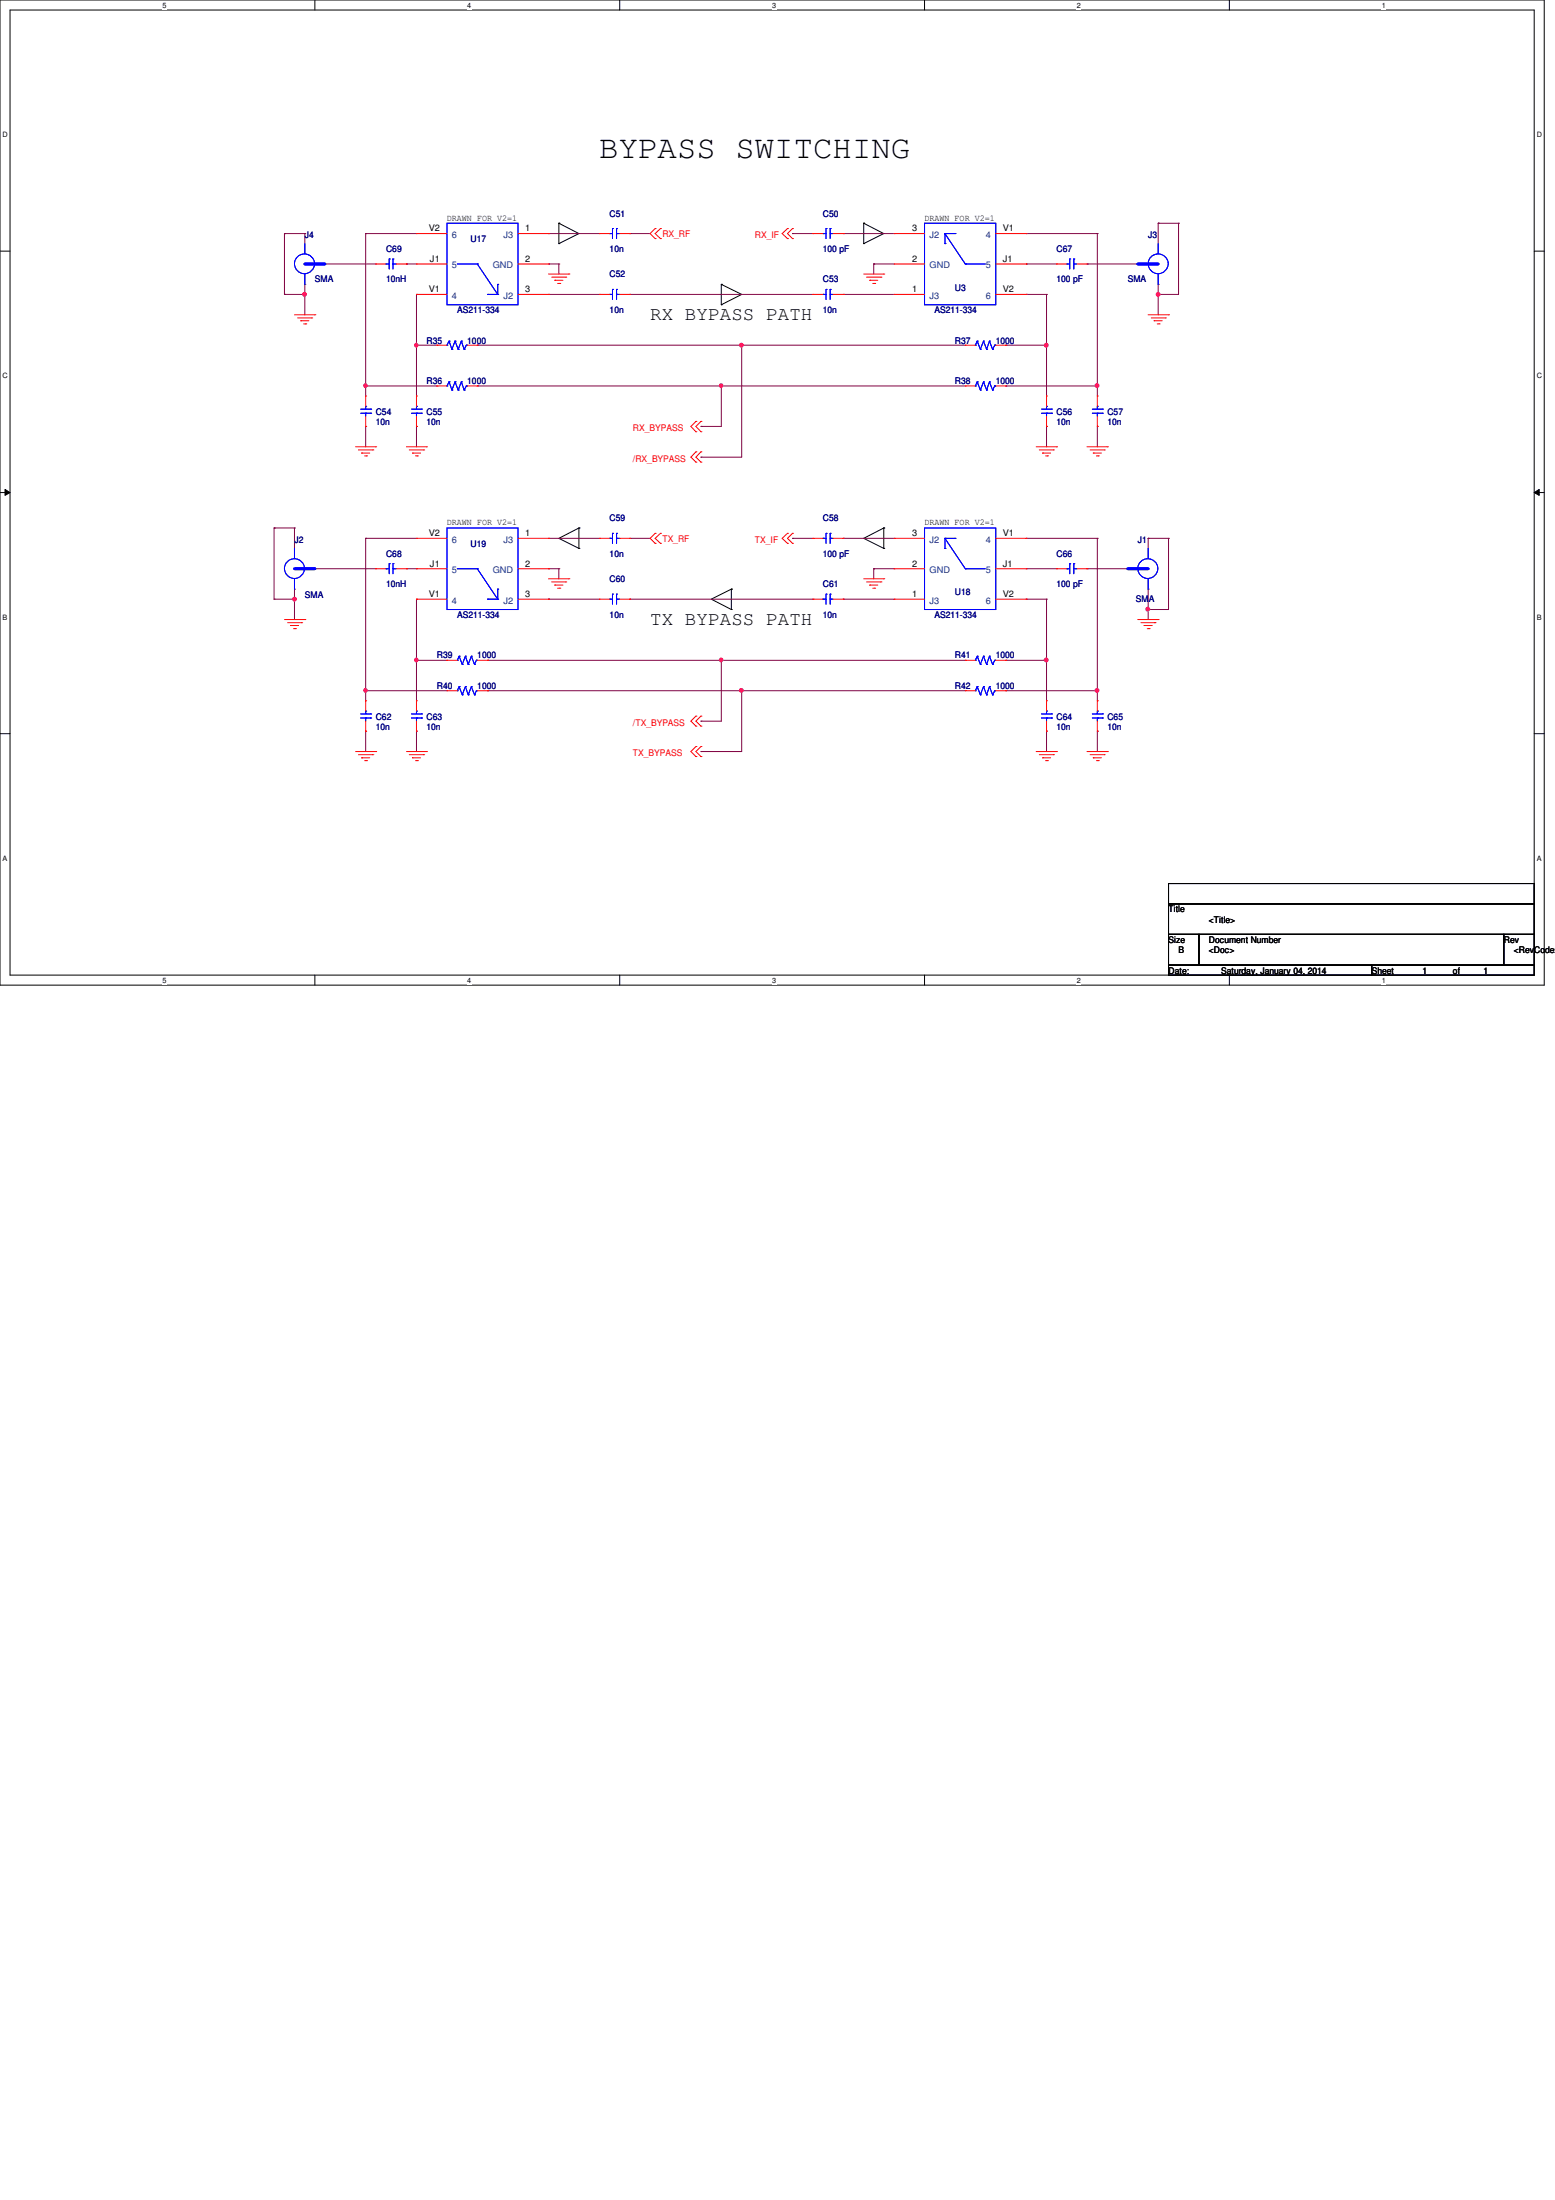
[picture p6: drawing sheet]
<svg xmlns="http://www.w3.org/2000/svg" width="210mm" height="297mm" viewBox="0 0 210 297" stroke-linecap="round" stroke-linejoin="round" font-family="sans-serif">
<path d="M0 0h208.4v133h-208.4zM1.4 1.4h205.7v130.3h-205.7z" fill="none" stroke="#000" stroke-width=".13"/>
<g fill="#fff">
<path d="M21.9 .1h.6v1.1h-.6z"/>
<path d="M21.9 131.8h.6v1.1h-.6z"/>
</g>
<path d="M42.5 0v1.4M42.5 131.7v1.3" fill="none" stroke="#000" stroke-width=".13"/>
<g fill="#fff">
<path d="M63.1 .1h.5v1.1h-.5z"/>
<path d="M63.1 131.8h.5v1.1h-.5z"/>
</g>
<path d="M83.7 0v1.4M83.7 131.7v1.3" fill="none" stroke="#000" stroke-width=".13"/>
<g fill="#fff">
<path d="M104.2 .1h.6v1.1h-.6z"/>
<path d="M104.2 131.8h.6v1.1h-.6z"/>
</g>
<path d="M124.8 0v1.4M124.8 131.7v1.3" fill="none" stroke="#000" stroke-width=".13"/>
<g fill="#fff">
<path d="M145.4 .1h.5v1.1h-.5z"/>
<path d="M145.4 131.8h.5v1.1h-.5z"/>
</g>
<path d="M165.9 0v1.4M165.9 131.7v1.3" fill="none" stroke="#000" stroke-width=".13"/>
<g fill="#fff">
<path d="M186.5 .1h.6v1.1h-.6z"/>
<path d="M186.5 131.8h.6v1.1h-.6z"/>
<path d="M.3 17.6h.8v1.1h-.8z"/>
<path d="M207.4 17.6h.8v1.1h-.8z"/>
<path d="M.3 50.2h.8v1.1h-.8z"/>
<path d="M207.4 50.2h.8v1.1h-.8z"/>
</g>
<path d="M0 33.9h1.4M207.1 33.9h1.3" fill="none" stroke="#000" stroke-width=".13"/>
<g fill="#fff">
<path d="M.3 82.8h.7v1.1h-.7z"/>
<path d="M207.4 82.8h.7v1.1h-.7z"/>
</g>
<path d="M0 66.5h1.4M.7 66.1l.7 .4-.7 .4zM207.1 66.5l.7-.4v.8zM207.1 66.5h1.3" fill="none" stroke="#000" stroke-width=".13"/>
<path d="M.7 66.1l.7 .4-.7 .4zM207.1 66.5l.7-.4v.8z" fill="#000"/>
<g fill="#fff">
<path d="M.3 115.3h.7v1.1h-.7z"/>
<path d="M207.4 115.3h.7v1.1h-.7z"/>
</g>
<g fill="none" stroke="#000" stroke-width=".13">
<path d="M75.4 30.1h.1M75.4 32.9h.1M75.4 30.1l2.7 1.4-2.7 1.4M75.4 30.1v2.8M97.4 38.4h.1M97.4 38.4l2.7 1.4-2.7 1.3M97.4 38.4v2.7M116.6 30.1h.1M116.6 32.9h.1M116.6 30.1l2.7 1.4-2.7 1.4M116.6 30.1v2.8M97.4 41.1h.1"/>
<path d="M78.1 71.3h.1M78.1 74h.1M78.1 71.3l-2.7 1.4 2.7 1.3M78.1 71.3v2.7M98.7 79.5h.1M98.7 79.5l-2.7 1.4 2.7 1.4M98.7 79.5v2.8M119.3 71.3h.1M119.3 74h.1M119.3 71.3l-2.7 1.4 2.7 1.3M119.3 71.3v2.7M0 99.1h1.4"/>
<path d="M98.7 82.3h.1M207.1 99.1h1.3"/>
</g>
<g fill="none" stroke="#800040" stroke-width=".13">
<path d="M74 31.5h.1M74 39.8h.1M74 35.6h.1M74 31.5h6.9M74 39.8h6.9M74 35.6h1.4M75.4 35.6h.1M75.4 35.6v1.4M85 39.8h.1M85 31.5h.1M85 31.5h2.8M85 39.8h24.7"/>
<path d="M107 31.5h.1M107 31.5h2.7M113.8 31.5h.1M113.8 39.8h.1M113.8 31.5h6.9M113.8 39.8h6.9M117.9 35.6h.1M117.9 35.6h2.8M117.9 35.6v1.4M49.4 57.6h.1M49.4 52.1h.1M49.4 52.1v1.4"/>
<path d="M49.4 57.6v2.7M56.2 57.6h.1M56.2 57.6v2.7"/>
</g>
<path d="M49.2 51.9l.1-.1 .2 .1v.3l-.2 .1-.1-.1z" fill-rule="evenodd" fill="#f0f"/>
<path d="M49.2 51.9l.1-.1 .2 .1v.3l-.2 .1-.1-.1z" fill="none" stroke="#f0f" stroke-width=".13"/>
<path d="M49.4 31.5h.1M49.4 31.5h6.8M141.3 46.6h.1M141.3 46.6v6.9" fill="none" stroke="#800040" stroke-width=".13"/>
<circle cx="141.2" cy="46.6" r=".26" fill="#f0f"/>
<circle cx="141.2" cy="46.6" r=".26" fill="none" stroke="#f0f" stroke-width=".13"/>
<path d="M135.8 46.6h.1M135.8 52.1h.1M135.8 46.6h5.5M135.8 52.1h12.3M141.3 57.6h.1M141.3 57.6v2.7M148.1 52.1h.1M148.1 57.6h.1M148.1 52.1v1.4M148.1 57.6v2.7" fill="none" stroke="#800040" stroke-width=".13"/>
<circle cx="148.1" cy="52.1" r=".26" fill="#f0f"/>
<circle cx="148.1" cy="52.1" r=".26" fill="none" stroke="#f0f" stroke-width=".13"/>
<g fill="none" stroke="#800040" stroke-width=".13">
<path d="M138.5 39.8h.1M138.5 31.5h.1M138.5 39.8h2.8M138.5 31.5h9.6M141.3 39.8h.1M141.3 39.8v6.8M148.1 31.5h.1M148.1 31.5v20.6M74 72.7h.1M74 76.8h.1M74 72.7h6.9M74 76.8h1.4"/>
<path d="M75.4 76.8h.1M75.4 76.8v1.3M85 72.7h.1M85 72.7h2.8M107 72.7h.1M107 72.7h2.7M113.8 72.7h.1M113.8 72.7h6.9M117.9 76.8h.1M117.9 76.8h2.8M117.9 76.8v1.3M49.4 98.7h.1"/>
<path d="M49.4 98.7v2.8M56.2 98.7h.1M56.2 89.2h.1M56.2 89.2v5.4M56.2 98.7v2.8M74 80.9h.1M74 80.9h6.9M85 80.9h.1M85 80.9h24.7M113.8 80.9h.1M113.8 80.9h6.9"/>
</g>
<path d="M56 88.9h.2l.2 .1v.3l-.2 .1-.2-.1z" fill-rule="evenodd" fill="#f0f"/>
<path d="M56 88.9h.2l.2 .1v.3l-.2 .1-.2-.1z" fill="none" stroke="#f0f" stroke-width=".13"/>
<path d="M49.4 93.3h.1M49.4 93.3v1.3" fill="none" stroke="#800040" stroke-width=".13"/>
<path d="M49.2 93h.1l.2 .1v.3l-.2 .1-.1-.1z" fill-rule="evenodd" fill="#f0f"/>
<path d="M49.2 93h.1l.2 .1v.3l-.2 .1-.1-.1z" fill="none" stroke="#f0f" stroke-width=".13"/>
<path d="M49.4 72.7h.1M49.4 72.7h6.8M141.3 89.2h.1M141.3 89.2v5.4" fill="none" stroke="#800040" stroke-width=".13"/>
<circle cx="141.2" cy="89.1" r=".26" fill="#f0f"/>
<circle cx="141.2" cy="89.1" r=".26" fill="none" stroke="#f0f" stroke-width=".13"/>
<path d="M135.8 89.2h.1M135.8 93.3h.1M135.8 89.2h5.5M135.8 93.3h12.3M141.3 98.7h.1M141.3 98.7v2.8M148.1 93.3h.1M148.1 98.7h.1M148.1 93.3v1.3M148.1 98.7v2.8" fill="none" stroke="#800040" stroke-width=".13"/>
<circle cx="148.1" cy="93.2" r=".26" fill="#f0f"/>
<circle cx="148.1" cy="93.2" r=".26" fill="none" stroke="#f0f" stroke-width=".13"/>
<path d="M138.5 72.7h.1M138.5 72.7h9.6M146.7 76.8h.1M146.7 76.8h5.5M148.1 72.7h.1M148.1 72.7v20.6M138.5 80.9h.1M138.5 80.9h2.8M141.3 80.9h.1M141.3 80.9v8.3M155 82.3h.1M155 82.3v1.4" fill="none" stroke="#800040" stroke-width=".13"/>
<circle cx="154.9" cy="82.3" r=".26" fill="#f0f"/>
<circle cx="154.9" cy="82.3" r=".26" fill="none" stroke="#f0f" stroke-width=".13"/>
<g fill="none" stroke="#800040" stroke-width=".13">
<path d="M146.7 35.6h.1M146.7 35.6h6.9M156.3 39.8h.1M156.3 30.1h.1M156.3 30.1v2.8M156.3 39.8v2.7M156.3 30.1h2.8M159.1 30.1h.1M159.1 30.1v9.7h-2.8M155 72.7h.1M155 72.7h2.7M155 72.7v1.3"/>
<path d="M157.7 72.7h.1M157.7 72.7v9.6h-2.7M155 82.3h.1"/>
</g>
<circle cx="156.3" cy="39.8" r=".26" fill="#f0f"/>
<circle cx="156.3" cy="39.8" r=".26" fill="none" stroke="#f0f" stroke-width=".13"/>
<path d="M156.3 38.4h.1M156.3 38.4v1.4M42.5 76.8h.1M42.5 76.8h8.2M54.9 76.8h.1M54.9 76.8h1.3M39.8 80.9h.1M39.8 80.9v2.8" fill="none" stroke="#800040" stroke-width=".13"/>
<circle cx="39.7" cy="80.9" r=".26" fill="#f0f"/>
<circle cx="39.7" cy="80.9" r=".26" fill="none" stroke="#f0f" stroke-width=".13"/>
<g fill="none" stroke="#800040" stroke-width=".13">
<path d="M41.1 35.6h.1M41.1 39.8h.1M41.1 35.6h9.6M41.1 39.8v2.7M54.9 35.6h.1M54.9 35.6h1.3M37 71.3h.1M37 71.3h2.8M37 71.3v9.6M39.8 71.3h.1M39.8 71.3v2.7M37 80.9h.1"/>
<path d="M37 80.9h2.8"/>
</g>
<circle cx="41.1" cy="39.8" r=".26" fill="#f0f"/>
<circle cx="41.1" cy="39.8" r=".26" fill="none" stroke="#f0f" stroke-width=".13"/>
<g fill="none" stroke="#800040" stroke-width=".13">
<path d="M38.4 31.5h.1M38.4 39.8h.1M38.4 31.5h2.7M38.4 31.5v8.3M41.1 31.5h.1M41.1 38.4h.1M41.1 31.5v1.4M41.1 38.4v1.4h-2.7M56.2 39.8h.1M56.2 39.8v13.7M138.5 35.6h.1M138.5 35.6h4.1"/>
<path d="M56.2 46.6h.1M56.2 46.6h2.8M138.5 76.8h.1M138.5 76.8h4.1"/>
</g>
<path d="M56 46.4h.2l.2 .1v.3l-.2 .1-.2-.1z" fill-rule="evenodd" fill="#f0f"/>
<path d="M56 46.4h.2l.2 .1v.3l-.2 .1-.2-.1z" fill="none" stroke="#f0f" stroke-width=".13"/>
<path d="M100.1 46.6h.1M100.1 46.6h30.2" fill="none" stroke="#800040" stroke-width=".13"/>
<circle cx="100.1" cy="46.6" r=".26" fill="#f0f"/>
<circle cx="100.1" cy="46.6" r=".26" fill="none" stroke="#f0f" stroke-width=".13"/>
<path d="M97.4 52.1h.1M97.4 52.1h32.9" fill="none" stroke="#800040" stroke-width=".13"/>
<path d="M97.2 51.9l.1-.1 .2 .1v.3l-.2 .1-.1-.1z" fill-rule="evenodd" fill="#f0f"/>
<path d="M97.2 51.9l.1-.1 .2 .1v.3l-.2 .1-.1-.1z" fill="none" stroke="#f0f" stroke-width=".13"/>
<g fill="none" stroke="#800040" stroke-width=".13">
<path d="M49.4 31.5h.1M49.4 31.5v20.6M49.4 52.1h.1M49.4 52.1h9.6M49.4 72.7h.1M49.4 72.7v20.6M49.4 93.3h.1M49.4 93.3h10.9M56.2 89.2h.1M56.2 80.9h.1M56.2 89.2h4.1M56.2 80.9v8.3"/>
<path d="M97.4 89.2h.1M97.4 89.2h32.9"/>
</g>
<path d="M97.2 88.9h.1l.2 .1v.3l-.2 .1-.1-.1z" fill-rule="evenodd" fill="#f0f"/>
<path d="M97.2 88.9h.1l.2 .1v.3l-.2 .1-.1-.1z" fill="none" stroke="#f0f" stroke-width=".13"/>
<path d="M100.1 93.3h.1M100.1 93.3h30.2" fill="none" stroke="#800040" stroke-width=".13"/>
<circle cx="100.1" cy="93.2" r=".26" fill="#f0f"/>
<circle cx="100.1" cy="93.2" r=".26" fill="none" stroke="#f0f" stroke-width=".13"/>
<g fill="none" stroke="#800040" stroke-width=".13">
<path d="M64.4 52.1h.1M64.4 46.6h.1M64.4 52.1h33M64.4 46.6h35.7M94.6 57.6h.1M97.4 52.1h.1M97.4 52.1v5.5h-2.8M100.1 46.6h.1M100.1 46.6v15.1h-5.5M39.8 79.5h.1M39.8 79.5v1.4M94.6 61.7h.1"/>
<path d="M155 79.5h.1M155 79.5v2.8M65.8 89.2h.1M65.8 93.3h.1M65.8 89.2h31.6M65.8 93.3h34.3M94.6 97.4h.1M97.4 89.2h.1M97.4 89.2v8.2h-2.8M100.1 93.3h.1M100.1 93.3v8.2h-5.5M94.6 101.5h.1"/>
</g>
<g fill="none" stroke="#f00" stroke-width=".13">
<path d="M50.7 35.6h.1M50.7 35.6h1.4M53.5 35.6h1.4M54.9 35.6h.1M56.2 39.8h.1M56.2 35.6h.1M56.2 31.5h.1M56.2 31.5h4.1M56.2 35.6h4.1M56.2 39.8h4.1M69.9 31.5h4.1M69.9 35.6h4.1"/>
<path d="M69.9 39.8h4.1M74 31.5h.1M74 35.6h.1M74 39.8h.1M74 37h2.8M74.5 37.4h1.9M74.9 37.8h.1M74.9 37.8h1.1M75.3 38.3h.3M75.6 38.3h.1M76.4 37.4h.1M76.8 37h.1"/>
<path d="M80.9 31.5h.1M80.9 39.8h.1M80.9 31.5h1.4M80.9 39.8h1.4M83.7 31.5h1.3M83.7 39.8h1.3M85 31.5h.1M85 39.8h.1M88.4 30.9h.1M88.4 32.2h.1M88.4 30.9l-.6 .6 .6 .7M89.2 32.2h.1"/>
<path d="M89.2 30.9h.1M89.2 30.9l-.8 .6 .8 .7M106.3 30.9h.1M106.3 32.2h.1M106.3 30.9l-.7 .6 .7 .7M107 30.9h.1M107 32.2h.1M107 30.9l-.7 .6 .7 .7M109.7 31.5h.1M109.7 39.8h.1M109.7 31.5h1.4M109.7 39.8h1.4"/>
<path d="M112.4 31.5h1.4M112.4 39.8h1.4M113.8 31.5h.1M113.8 39.8h.1M116.6 37h2.7M117 37.4h1.9M117.4 37.8h.1M117.4 37.8h1.1M117.8 38.3h.3M118.1 38.3h.1M118.9 37.4h.1M119.3 37h.1"/>
<path d="M120.7 39.8h.1M120.7 35.6h.1M120.7 31.5h.1M120.7 31.5h4.1M120.7 35.6h4.1M120.7 39.8h4.1M134.4 31.5h4.1M134.4 35.6h4.1M134.4 39.8h4.1M138.5 31.5h.1M138.5 35.6h.1M138.5 39.8h.1"/>
<path d="M142.6 35.6h.1M142.6 35.6h1.4M145.4 35.6h1.3M146.7 35.6h.1M39.8 42.5h2.7M40.2 42.9h1.9M40.6 43.3h.1M40.6 43.3h1.1M41 43.7h.3M41.3 43.7h.1M42.1 42.9h.1M42.5 42.5h.1"/>
<path d="M49.4 57.6h.1M49.4 53.5h.1M49.4 53.5v1.4M49.4 56.2v1.4M56.2 57.6h.1M56.2 53.5h.1M56.2 53.5v1.4M56.2 56.2v1.4M59 46.6h.1M59 52.1h.1M59 46.6h1.3M59 52.1h1.3"/>
<path d="M63.1 46.6h1.3M63.1 52.1h1.3M64.4 46.6h.1M64.4 52.1h.1M93.9 56.9h.1M93.9 58.3h.1M93.9 56.9l-.6 .7 .6 .7M94.6 56.9h.1M94.6 58.3h.1M94.6 56.9l-.7 .7 .7 .7M130.3 46.6h.1M130.3 52.1h.1"/>
<path d="M130.3 46.6h1.4M130.3 52.1h1.4M134.4 46.6h1.4M134.4 52.1h1.4M135.8 46.6h.1M135.8 52.1h.1M141.3 57.6h.1M141.3 53.5h.1M141.3 53.5v1.4M141.3 56.2v1.4M148.1 57.6h.1M148.1 53.5h.1"/>
<path d="M148.1 53.5v1.4M148.1 56.2v1.4M155 42.5h2.7M155.4 42.9h1.9M155.8 43.3h.1M155.8 43.3h1.1M156.2 43.7h.3M156.5 43.7h.1M157.3 42.9h.1M157.7 42.5h.1M48 60.3h2.7M48.4 60.7h1.9"/>
<path d="M48.8 61.2h.1M48.8 61.2h1.1M49.2 61.6h.3M49.5 61.6h.1M50.3 60.7h.1M50.7 60.3h.1M50.7 76.8h.1M50.7 76.8h1.4M53.5 76.8h1.4M54.9 76.8h.1M54.9 60.3h2.7M55.2 60.7h2"/>
<path d="M55.7 61.2h.1M55.7 61.2h1.1M56.1 61.6h.2M56.2 76.8h.1M56.2 72.7h.1M56.2 72.7h4.1M56.2 76.8h4.1M56.3 61.6h.1M57.2 60.7h.1M57.6 60.3h.1M69.9 72.7h4.1M69.9 76.8h4.1"/>
<path d="M74 72.7h.1M74 76.8h.1M74 78.1h2.8M74.5 78.6h1.9M74.9 79h.1M74.9 79h1.1M75.3 79.4h.3M75.6 79.4h.1M76.4 78.6h.1M76.8 78.1h.1M80.9 72.7h.1M80.9 72.7h1.4"/>
<path d="M83.7 72.7h1.3M85 72.7h.1M88.4 72h.1M88.4 73.4h.1M88.4 72l-.6 .7 .6 .7M89.2 73.4h.1M89.2 72h.1M89.2 72l-.8 .7 .8 .7M93.9 61h.1M93.9 62.4h.1M93.9 61l-.6 .7 .6 .7M94.6 61h.1"/>
<path d="M94.6 62.4h.1M94.6 61l-.7 .7 .7 .7M106.3 72h.1M106.3 73.4h.1M106.3 72l-.7 .7 .7 .7M107 72h.1M107 73.4h.1M107 72l-.7 .7 .7 .7M109.7 72.7h.1M109.7 72.7h1.4M112.4 72.7h1.4M113.8 72.7h.1"/>
<path d="M116.6 78.1h2.7M117 78.6h1.9M117.4 79h.1M117.4 79h1.1M117.8 79.4h.3M118.1 79.4h.1M118.9 78.6h.1M119.3 78.1h.1M120.7 76.8h.1M120.7 72.7h.1M120.7 72.7h4.1M120.7 76.8h4.1"/>
<path d="M134.4 72.7h4.1M134.4 76.8h4.1M138.5 72.7h.1M138.5 76.8h.1M139.9 60.3h2.7M140.3 60.7h1.9M140.7 61.2h.1M140.7 61.2h1.1M141.1 61.6h.3M141.4 61.6h.1M142.2 60.7h.1M142.6 60.3h.1"/>
<path d="M142.6 76.8h.1M142.6 76.8h1.4M145.4 76.8h1.3M146.7 76.8h.1M146.7 60.3h2.8M147.2 60.7h1.9M147.6 61.2h.1M147.6 61.2h1.1M148 61.6h.3M148.3 61.6h.1M149.1 60.7h.1M149.5 60.3h.1"/>
<path d="M38.4 83.7h2.7M38.8 84.1h1.9M39.2 84.5h.1M39.2 84.5h1.1M39.6 84.9h.3M39.9 84.9h.1M40.7 84.1h.1M41.1 83.7h.1M49.4 98.7h.1M49.4 94.6h.1M49.4 94.6v1.4M49.4 97.4v1.3"/>
<path d="M56.2 98.7h.1M56.2 94.6h.1M56.2 80.9h.1M56.2 80.9h4.1M56.2 94.6v1.4M56.2 97.4v1.3M60.3 89.2h.1M60.3 93.3h.1M60.3 89.2h1.4M60.3 93.3h1.4M64.4 89.2h1.4M64.4 93.3h1.4"/>
<path d="M65.8 89.2h.1M65.8 93.3h.1M69.9 80.9h4.1M74 80.9h.1M80.9 80.9h.1M80.9 80.9h1.4M83.7 80.9h1.3M85 80.9h.1M93.9 96.7h.1M93.9 98h.1M93.9 96.7l-.6 .7 .6 .6M94.6 96.7h.1"/>
<path d="M94.6 98h.1M94.6 96.7l-.7 .7 .7 .6M109.7 80.9h.1M109.7 80.9h1.4M112.4 80.9h1.4M113.8 80.9h.1M120.7 80.9h.1M120.7 80.9h4.1M130.3 89.2h.1M130.3 93.3h.1M130.3 89.2h1.4M130.3 93.3h1.4"/>
<path d="M134.4 89.2h1.4M134.4 80.9h4.1M134.4 93.3h1.4M135.8 89.2h.1M135.8 93.3h.1M138.5 80.9h.1M141.3 98.7h.1M141.3 94.6h.1M141.3 94.6v1.4M141.3 97.4v1.3M148.1 98.7h.1M148.1 94.6h.1"/>
<path d="M148.1 94.6v1.4M148.1 97.4v1.3M153.6 83.7h2.7M154 84.1h1.9M154.4 84.5h.1M154.4 84.5h1.1M154.9 84.9h.2M155.1 84.9h.1M155.9 84.1h.1M156.3 83.7h.1M48 101.5h2.7M48.4 101.9h1.9"/>
<path d="M48.8 102.3h.1M48.8 102.3h1.1M49.2 102.7h.3M49.5 102.7h.1M50.3 101.9h.1M50.7 101.5h.1M54.9 101.5h2.7M55.2 101.9h2M55.7 102.3h.1M55.7 102.3h1.1M56.1 102.7h.2M56.3 102.7h.1"/>
<path d="M57.2 101.9h.1M57.6 101.5h.1M93.9 100.8h.1M93.9 102.2h.1M93.9 100.8l-.6 .7 .6 .7M94.6 100.8h.1M94.6 102.2h.1M94.6 100.8l-.7 .7 .7 .7M139.9 101.5h2.7M140.3 101.9h1.9M140.7 102.3h.1M140.7 102.3h1.1"/>
<path d="M141.1 102.7h.3M141.4 102.7h.1M142.2 101.9h.1M142.6 101.5h.1M146.7 101.5h2.8M147.2 101.9h1.9M147.6 102.3h.1M147.6 102.3h1.1M148 102.7h.3M148.3 102.7h.1M149.1 101.9h.1M149.5 101.5h.1"/>
</g>
<path d="M157.7 119.3h49.4v2.7h-49.4zM157.7 122h49.4v4.2h-49.4zM157.7 126.2h4.1v4.1h-4.1zM157.7 130.3h27.5v1.4h-27.5zM161.8 126.2h41.2v4.1h-41.2zM185.2 130.3h21.9v1.4h-21.9zM203 126.2h4.1v4.1h-4.1z" fill="none" stroke="#000" stroke-width=".13"/>
<g fill="none" stroke="#00f" stroke-width=".13">
<path d="M41.1 32.9v1.4M41.1 37v1.4M52.1 35.6h.1M52.1 35.6h.4M52.5 35h.1M52.5 35v1.3M53 35h.1M53 35.6h.1M53 35.6h.5M53 35v1.3M60.3 30.1h9.6v11h-9.6zM61.7 35.6h2.7"/>
<path d="M64.4 35.6h.1M64.4 35.6l2.8 4.2M65.8 39.8h.1M65.8 39.8h1.4M67.2 39.8h.1M67.2 38.4h.1M67.2 38.4v1.4M82.3 31.5h.1M82.3 39.8h.1M82.3 31.5h.4M82.3 39.8h.4M82.7 30.9h.1"/>
<path d="M82.7 39.1h.1M82.7 30.9v1.3M82.7 39.1v1.3M83.2 30.9h.1M83.2 31.5h.1M83.2 39.1h.1M83.2 39.8h.1M83.2 30.9v1.3M83.2 39.1v1.3M83.2 31.5h.5M83.2 39.8h.5M111.1 31.5h.1"/>
<path d="M111.1 39.8h.1M111.1 31.5h.4M111.1 39.8h.4M111.5 30.9h.1M111.5 39.1h.1M111.5 30.9v1.3M111.5 39.1v1.3M112.1 30.9h.1M112.1 31.5h.1M112.1 39.1h.1M112.1 39.8h.1M112.1 31.5h.3"/>
<path d="M112.1 30.9v1.3M112.1 39.1v1.3M112.1 39.8h.3M124.8 30.1h9.6v11h-9.6zM127.6 31.5h.1M127.6 32.9h.1M127.6 31.5h1.3M127.6 31.5l2.7 4.1M127.6 31.5v1.4M128.9 31.5h.1M130.3 35.6h.1M130.3 35.6h2.7"/>
<path d="M144 35.6h.1M144 35.6h.4M144.4 35h.1M144.4 35v1.3M144.9 35h.1M144.9 35.6h.1M144.9 35v1.3M144.9 35.6h.5M156.3 32.9v1.4M156.3 37v1.4M48.7 55.8h1.3M48.7 55.2h1.3"/>
<path d="M49.4 54.9h.1M49.4 55.8h.1M49.4 54.9v.3M49.4 55.8v.4M50 55.8h.1M50 55.2h.1M55.5 55.8h1.4M55.5 55.2h1.4M56.2 54.9h.1M56.2 55.8h.1M56.2 54.9v.3M56.2 55.8v.4"/>
<path d="M56.9 55.8h.1M56.9 55.2h.1M60.3 46.6h.1M60.3 52.1h.1M60.6 46.1h.1M60.6 51.6h.1M60.6 46.1l.4 1.1M60.6 46.1l-.3 .5M60.6 51.6l.4 1.1M60.6 51.6l-.3 .5M61 47.2h.1M61 52.7h.1"/>
<path d="M61.4 46.1h.1M61.4 51.6h.1M61.4 46.1l.4 1.1M61.4 46.1l-.4 1.1M61.4 51.6l.4 1.1M61.4 51.6l-.4 1.1M61.8 47.2h.1M61.8 52.7h.1M62.3 46.1h.1M62.3 51.6h.1M62.3 46.1l.4 1.1M62.3 46.1l-.5 1.1"/>
<path d="M62.3 51.6l.4 1.1M62.3 51.6l-.5 1.1M62.7 47.2h.1M62.7 52.7h.1M62.9 46.6h.1M62.9 52.1h.1M62.9 46.6h.2M62.9 46.6l-.2 .6M62.9 52.1h.2M62.9 52.1l-.2 .6M131.7 46.6h.1M131.7 52.1h.1"/>
<path d="M131.9 46.1h.1M131.9 51.6h.1M131.9 46.1l.4 1.1M131.9 46.1l-.2 .5M131.9 51.6l.4 1.1M131.9 51.6l-.2 .5M132.3 47.2h.1M132.3 52.7h.1M132.8 46.1h.1M132.8 51.6h.1M132.8 46.1l.4 1.1M132.8 46.1l-.5 1.1"/>
<path d="M132.8 51.6l.4 1.1M132.8 51.6l-.5 1.1M133.2 47.2h.1M133.2 52.7h.1M133.6 46.1h.1M133.6 51.6h.1M133.6 46.1l.4 1.1M133.6 46.1l-.4 1.1M133.6 51.6l.4 1.1M133.6 51.6l-.4 1.1M134 47.2h.1M134 52.7h.1"/>
<path d="M134.3 46.6h.1M134.3 52.1h.1M134.3 46.6l-.3 .6M134.3 52.1l-.3 .6M140.6 55.8h1.3M140.6 55.2h1.3M141.3 54.9h.1M141.3 55.8h.1M141.3 54.9v.3M141.3 55.8v.4M141.9 55.8h.1M141.9 55.2h.1"/>
<path d="M147.4 55.8h1.4M147.4 55.2h1.4M148.1 54.9h.1M148.1 55.8h.1M148.1 54.9v.3M148.1 55.8v.4M148.8 55.8h.1M148.8 55.2h.1M39.8 74v1.4M39.8 78.1v1.4M52.1 76.8h.1M52.1 76.8h.4"/>
<path d="M52.5 76.1h.1M52.5 76.1v1.4M53 76.1h.1M53 76.8h.1M53 76.8h.5M53 76.1v1.4M60.3 71.3h9.6v11h-9.6zM61.7 76.8h2.7M64.4 76.8h.1M64.4 76.8l2.8 4.1M67.2 79.5h.1M67.2 79.5v1.4"/>
<path d="M82.3 72.7h.1M82.3 72.7h.4M82.7 72h.1M82.7 72v1.4M83.2 72h.1M83.2 72.7h.1M83.2 72v1.4M83.2 72.7h.5M111.1 72.7h.1M111.1 72.7h.4M111.5 72h.1M111.5 72v1.4"/>
<path d="M112.1 72h.1M112.1 72.7h.1M112.1 72.7h.3M112.1 72v1.4M124.8 71.3h9.6v11h-9.6zM127.6 72.7h.1M127.6 74h.1M127.6 72.7h1.3M127.6 72.7v1.3M127.6 72.7l2.7 4.1M128.9 72.7h.1M130.3 76.8h.1"/>
<path d="M130.3 76.8h2.7M144 76.8h.1M144 76.8h.4M144.4 76.1h.1M144.4 76.1v1.4M144.9 76.1h.1M144.9 76.8h.1M144.9 76.1v1.4M144.9 76.8h.5M155 74v1.4M155 78.1v1.4M48.7 96.9h1.3"/>
<path d="M48.7 96.4h1.3M49.4 96h.1M49.4 96.9h.1M49.4 96v.4M49.4 96.9v.5M50 96.9h.1M50 96.4h.1M55.5 96.9h1.4M55.5 96.4h1.4M56.2 96h.1M56.2 96.9h.1M56.2 96v.4"/>
<path d="M56.2 96.9v.5M56.9 96.9h.1M56.9 96.4h.1M61.7 89.2h.1M61.7 93.3h.1M62 88.6h.1M62 92.7h.1M62 88.6l.4 1.1M62 88.6l-.3 .6M62 92.7l.4 1.1M62 92.7l-.3 .6M62.4 89.7h.1"/>
<path d="M62.4 93.8h.1M62.8 88.6h.1M62.8 92.7h.1M62.8 88.6l.4 1.1M62.8 88.6l-.4 1.1M62.8 92.7l.4 1.1M62.8 92.7l-.4 1.1M63.2 89.7h.1M63.2 93.8h.1M63.6 88.6h.1M63.6 92.7h.1M63.6 88.6l.5 1.1"/>
<path d="M63.6 88.6l-.4 1.1M63.6 92.7l.5 1.1M63.6 92.7l-.4 1.1M64.1 89.7h.1M64.1 93.8h.1M64.3 89.2h.1M64.3 93.3h.1M64.3 89.2l-.2 .5M64.3 93.3l-.2 .5M65.8 80.9h.1M65.8 80.9h1.4M67.2 80.9h.1"/>
<path d="M82.3 80.9h.1M82.3 80.9h.4M82.7 80.2h.1M82.7 80.2v1.4M83.2 80.2h.1M83.2 80.9h.1M83.2 80.2v1.4M83.2 80.9h.5M111.1 80.9h.1M111.1 80.9h.4M111.5 80.2h.1M111.5 80.2v1.4"/>
<path d="M112.1 80.2h.1M112.1 80.9h.1M112.1 80.9h.3M112.1 80.2v1.4M131.7 89.2h.1M131.7 93.3h.1M131.9 88.6h.1M131.9 92.7h.1M131.9 88.6l.4 1.1M131.9 88.6l-.2 .6M131.9 92.7l.4 1.1M131.9 92.7l-.2 .6"/>
<path d="M132.3 89.7h.1M132.3 93.8h.1M132.8 88.6h.1M132.8 92.7h.1M132.8 88.6l.4 1.1M132.8 88.6l-.5 1.1M132.8 92.7l.4 1.1M132.8 92.7l-.5 1.1M133.2 89.7h.1M133.2 93.8h.1M133.6 88.6h.1M133.6 92.7h.1"/>
<path d="M133.6 88.6l.4 1.1M133.6 88.6l-.4 1.1M133.6 92.7l.4 1.1M133.6 92.7l-.4 1.1M134 89.7h.1M134 93.8h.1M134.3 89.2h.1M134.3 93.3h.1M134.3 89.2l-.3 .5M134.3 93.3l-.3 .5M140.6 96.9h1.3M140.6 96.4h1.3"/>
<path d="M141.3 96h.1M141.3 96.9h.1M141.3 96v.4M141.3 96.9v.5M141.9 96.9h.1M141.9 96.4h.1M147.4 96.9h1.4M147.4 96.4h1.4M148.1 96h.1M148.1 96.9h.1M148.1 96v.4M148.1 96.9v.5"/>
<path d="M148.8 96.9h.1M148.8 96.4h.1"/>
<circle cx="41.1" cy="35.6" r="1.34"/>
<circle cx="156.3" cy="35.6" r="1.34"/>
<circle cx="39.8" cy="76.8" r="1.34"/>
<circle cx="155" cy="76.8" r="1.34"/>
</g>
<path d="M41.1 35.6h2.8M153.6 35.6h2.7M39.8 76.8h2.7M152.2 76.8h2.8" fill="none" stroke="#00f" stroke-width=".38"/>
<path d="M49.2 51.9l.1-.1 .2 .1v.3l-.2 .1-.1-.1z" fill-rule="evenodd" fill="#f0f"/>
<path d="M49.2 51.9l.1-.1 .2 .1v.3l-.2 .1-.1-.1z" fill="none" stroke="#f0f" stroke-width=".13"/>
<circle cx="141.2" cy="46.6" r=".26" fill="#f0f"/>
<circle cx="141.2" cy="46.6" r=".26" fill="none" stroke="#f0f" stroke-width=".13"/>
<circle cx="148.1" cy="52.1" r=".26" fill="#f0f"/>
<circle cx="148.1" cy="52.1" r=".26" fill="none" stroke="#f0f" stroke-width=".13"/>
<path d="M56 88.9h.2l.2 .1v.3l-.2 .1-.2-.1z" fill-rule="evenodd" fill="#f0f"/>
<path d="M56 88.9h.2l.2 .1v.3l-.2 .1-.2-.1z" fill="none" stroke="#f0f" stroke-width=".13"/>
<path d="M49.2 93h.1l.2 .1v.3l-.2 .1-.1-.1z" fill-rule="evenodd" fill="#f0f"/>
<path d="M49.2 93h.1l.2 .1v.3l-.2 .1-.1-.1z" fill="none" stroke="#f0f" stroke-width=".13"/>
<circle cx="141.2" cy="89.1" r=".26" fill="#f0f"/>
<circle cx="141.2" cy="89.1" r=".26" fill="none" stroke="#f0f" stroke-width=".13"/>
<circle cx="148.1" cy="93.2" r=".26" fill="#f0f"/>
<circle cx="148.1" cy="93.2" r=".26" fill="none" stroke="#f0f" stroke-width=".13"/>
<circle cx="154.9" cy="82.3" r=".26" fill="#f0f"/>
<circle cx="154.9" cy="82.3" r=".26" fill="none" stroke="#f0f" stroke-width=".13"/>
<circle cx="156.3" cy="39.8" r=".26" fill="#f0f"/>
<circle cx="156.3" cy="39.8" r=".26" fill="none" stroke="#f0f" stroke-width=".13"/>
<circle cx="39.7" cy="80.9" r=".26" fill="#f0f"/>
<circle cx="39.7" cy="80.9" r=".26" fill="none" stroke="#f0f" stroke-width=".13"/>
<circle cx="41.1" cy="39.8" r=".26" fill="#f0f"/>
<circle cx="41.1" cy="39.8" r=".26" fill="none" stroke="#f0f" stroke-width=".13"/>
<path d="M56 46.4h.2l.2 .1v.3l-.2 .1-.2-.1z" fill-rule="evenodd" fill="#f0f"/>
<path d="M56 46.4h.2l.2 .1v.3l-.2 .1-.2-.1z" fill="none" stroke="#f0f" stroke-width=".13"/>
<circle cx="100.1" cy="46.6" r=".26" fill="#f0f"/>
<circle cx="100.1" cy="46.6" r=".26" fill="none" stroke="#f0f" stroke-width=".13"/>
<path d="M97.2 51.9l.1-.1 .2 .1v.3l-.2 .1-.1-.1z" fill-rule="evenodd" fill="#f0f"/>
<path d="M97.2 51.9l.1-.1 .2 .1v.3l-.2 .1-.1-.1z" fill="none" stroke="#f0f" stroke-width=".13"/>
<path d="M97.2 88.9h.1l.2 .1v.3l-.2 .1-.1-.1z" fill-rule="evenodd" fill="#f0f"/>
<path d="M97.2 88.9h.1l.2 .1v.3l-.2 .1-.1-.1z" fill="none" stroke="#f0f" stroke-width=".13"/>
<circle cx="100.1" cy="93.2" r=".26" fill="#f0f"/>
<circle cx="100.1" cy="93.2" r=".26" fill="none" stroke="#f0f" stroke-width=".13"/>
<text font-size="4.4" x="80.9" y="21.3">BYPASS SWITCHING</text>
<g font-size="2.6">
<text x="87.8" y="43.2">RX BYPASS PATH</text>
<text x="87.8" y="84.4">TX BYPASS PATH</text>
</g>
<g font-size="1.2">
<text x="60.3" y="29.8">DRAWN FOR V2=1</text>
<text x="124.8" y="29.8">DRAWN FOR V2=1</text>
<text x="57.9" y="31.2">V2</text>
<text x="58" y="35.3">J1</text>
<text x="70.9" y="31.2">1</text>
<text x="70.9" y="35.3">2</text>
<text x="123.1" y="35.3">2</text>
<text x="123.1" y="31.2">3</text>
<text x="135.4" y="31.2">V1</text>
<text x="135.4" y="35.3">J1</text>
<text x="57.9" y="39.5">V1</text>
<text x="70.9" y="39.5">3</text>
<text x="123.1" y="39.5">1</text>
<text x="135.4" y="39.5">V2</text>
<text x="60.3" y="71">DRAWN FOR V2=1</text>
<text x="124.8" y="71">DRAWN FOR V2=1</text>
<text x="57.9" y="72.4">V2</text>
<text x="58" y="76.5">J1</text>
<text x="70.9" y="72.4">1</text>
<text x="70.9" y="76.5">2</text>
<text x="123.1" y="76.5">2</text>
<text x="123.1" y="72.4">3</text>
<text x="135.4" y="72.4">V1</text>
<text x="135.4" y="76.5">J1</text>
<text x="57.9" y="80.6">V1</text>
<text x="70.9" y="80.6">3</text>
<text x="123.1" y="80.6">1</text>
<text x="135.4" y="80.6">V2</text>
<text x="157.7" y="123.2">Title</text>
<text x="163.2" y="124.6">&lt;Title&gt;</text>
<text x="157.7" y="127.3">Size</text>
<text x="157.7" y="131.4">Date:</text>
<text x="159.1" y="128.7">B</text>
<text x="163.2" y="127.3">Document Number</text>
<text x="163.2" y="128.7">&lt;Doc&gt;</text>
<text x="164.8" y="131.4">Saturday, January 04, 2014</text>
<text x="185.2" y="131.4">Sheet</text>
<text x="192" y="131.4">1</text>
<text x="196.1" y="131.4">of</text>
<text x="200.2" y="131.4">1</text>
<text x="203" y="127.3">Rev</text>
<text x="204.3" y="128.7">&lt;RevCode&gt;</text>
</g>
<g font-size="1.2" fill="#000080">
<text x="82.3" y="29.3">C51</text>
<text x="111.1" y="29.3">C50</text>
<text x="41.1" y="32.1">J4</text>
<text x="52.1" y="34">C69</text>
<text x="63.5" y="32.7">U17</text>
<text x="82.3" y="34">10n</text>
<text x="111.1" y="34">100 pF</text>
<text x="142.6" y="34">C67</text>
<text x="155" y="32.1">J3</text>
<text x="42.5" y="38.1">SMA</text>
<text x="52.1" y="38.1">10nH</text>
<text x="82.3" y="37.5">C52</text>
<text x="111.1" y="38.1">C53</text>
<text x="128.9" y="39.2">U3</text>
<text x="142.6" y="38.1">100 pF</text>
<text x="152.2" y="38.1">SMA</text>
<text x="57.6" y="46.4">R35</text>
<text x="61.7" y="42.3">AS211-334</text>
<text x="63.1" y="46.4">1000</text>
<text x="82.3" y="42.3">10n</text>
<text x="111.1" y="42.3">10n</text>
<text x="126.2" y="42.3">AS211-334</text>
<text x="128.9" y="46.4">R37</text>
<text x="134.4" y="46.4">1000</text>
<text x="57.6" y="51.9">R36</text>
<text x="63.1" y="51.9">1000</text>
<text x="128.9" y="51.9">R38</text>
<text x="134.4" y="51.9">1000</text>
<text x="50.7" y="56">C54</text>
<text x="50.7" y="57.4">10n</text>
<text x="57.6" y="56">C55</text>
<text x="57.6" y="57.4">10n</text>
<text x="142.6" y="56">C56</text>
<text x="142.6" y="57.4">10n</text>
<text x="149.5" y="56">C57</text>
<text x="149.5" y="57.4">10n</text>
<text x="82.3" y="70.4">C59</text>
<text x="111.1" y="70.4">C58</text>
<text x="39.8" y="73.3">J2</text>
<text x="52.1" y="75.2">C68</text>
<text x="63.5" y="73.8">U19</text>
<text x="82.3" y="75.2">10n</text>
<text x="111.1" y="75.2">100 pF</text>
<text x="142.6" y="75.2">C66</text>
<text x="153.6" y="73.3">J1</text>
<text x="41.1" y="80.7">SMA</text>
<text x="52.1" y="79.3">10nH</text>
<text x="61.7" y="83.4">AS211-334</text>
<text x="82.3" y="78.6">C60</text>
<text x="82.3" y="83.4">10n</text>
<text x="111.1" y="79.3">C61</text>
<text x="111.1" y="83.4">10n</text>
<text x="126.2" y="83.4">AS211-334</text>
<text x="128.9" y="80.4">U18</text>
<text x="142.6" y="79.3">100 pF</text>
<text x="153.3" y="81.2">SMA</text>
<text x="59" y="88.9">R39</text>
<text x="64.4" y="88.9">1000</text>
<text x="128.9" y="88.9">R41</text>
<text x="134.4" y="88.9">1000</text>
<text x="59" y="93">R40</text>
<text x="64.4" y="93">1000</text>
<text x="128.9" y="93">R42</text>
<text x="134.4" y="93">1000</text>
<text x="50.7" y="97.2">C62</text>
<text x="50.7" y="98.5">10n</text>
<text x="57.6" y="97.2">C63</text>
<text x="57.6" y="98.5">10n</text>
<text x="142.6" y="97.2">C64</text>
<text x="142.6" y="98.5">10n</text>
<text x="149.5" y="97.2">C65</text>
<text x="149.5" y="98.5">10n</text>
</g>
<g font-size="1.2" fill="#004080">
<text x="61" y="32.1">6</text>
<text x="67.9" y="32.1">J3</text>
<text x="125.5" y="32.1">J2</text>
<text x="133.1" y="32.1">4</text>
<text x="61" y="40.3">4</text>
<text x="61" y="36.2">5</text>
<text x="66.5" y="36.2">GND</text>
<text x="67.9" y="40.3">J2</text>
<text x="125.5" y="40.3">J3</text>
<text x="125.5" y="36.2">GND</text>
<text x="133.1" y="36.2">5</text>
<text x="133.1" y="40.3">6</text>
<text x="61" y="77.4">5</text>
<text x="61" y="73.3">6</text>
<text x="66.5" y="77.4">GND</text>
<text x="67.9" y="73.3">J3</text>
<text x="125.5" y="77.4">GND</text>
<text x="125.5" y="73.3">J2</text>
<text x="133.1" y="73.3">4</text>
<text x="133.1" y="77.4">5</text>
<text x="61" y="81.5">4</text>
<text x="67.9" y="81.5">J2</text>
<text x="125.5" y="81.5">J3</text>
<text x="133.1" y="81.5">6</text>
</g>
<g font-size="1.2" fill="#f00">
<text x="89.4" y="32">RX_RF</text>
<text x="101.9" y="32.1">RX_IF</text>
<text x="85.4" y="58.2">RX_BYPASS</text>
<text x="85.4" y="62.3">/RX_BYPASS</text>
<text x="89.4" y="73.2">TX_RF</text>
<text x="101.9" y="73.3">TX_IF</text>
<text x="85.4" y="98">/TX_BYPASS</text>
<text x="85.4" y="102.1">TX_BYPASS</text>
</g>
<g font-size="1">
<text x="21.9" y="1">5</text>
<text x="63.1" y="1">4</text>
<text x="104.2" y="1">3</text>
<text x="145.4" y="1">2</text>
<text x="186.5" y="1">1</text>
<text x=".3" y="18.5">D</text>
<text x="207.4" y="18.5">D</text>
<text x=".3" y="51.1">C</text>
<text x="207.4" y="51.1">C</text>
<text x=".3" y="83.7">B</text>
<text x="207.4" y="83.7">B</text>
<text x=".3" y="116.2">A</text>
<text x="207.4" y="116.2">A</text>
<text x="21.9" y="132.7">5</text>
<text x="63.1" y="132.7">4</text>
<text x="104.2" y="132.7">3</text>
<text x="145.4" y="132.7">2</text>
<text x="186.5" y="132.7">1</text>
</g>
</svg>
